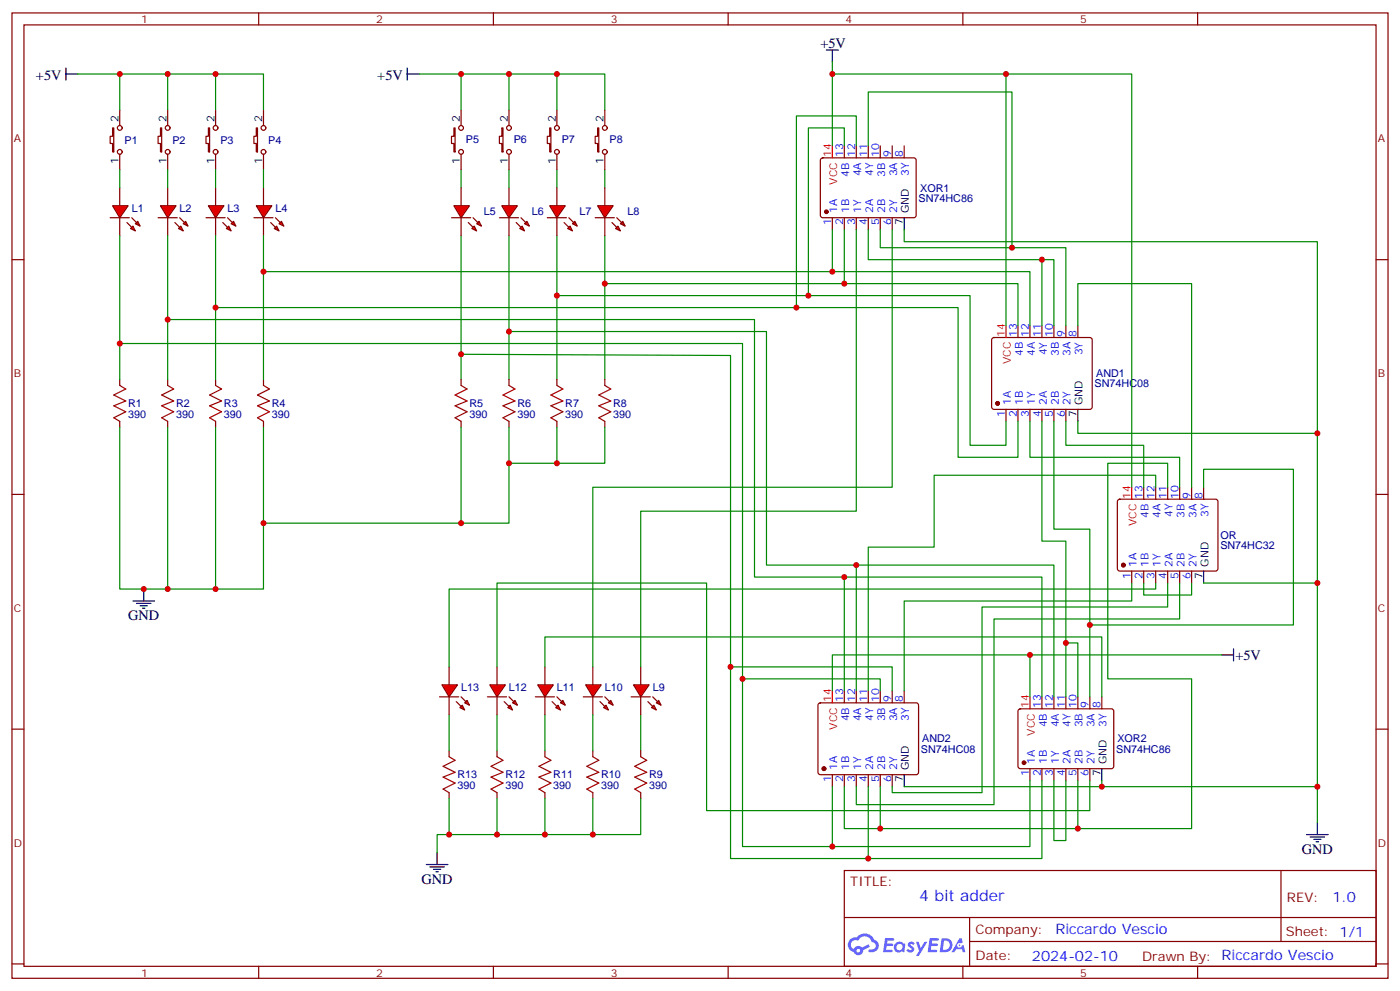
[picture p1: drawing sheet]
<svg xmlns="http://www.w3.org/2000/svg" width="412mm" height="292mm" viewBox="0 0 412 292" stroke-linecap="round" stroke-linejoin="round" font-family="sans-serif">
<g fill="none" stroke="#870000" stroke-width=".35">
<path d="M3.5 3.8h405.4v284.3h-405.4zM7.1 7.3h398.2v277.3h-398.2zM76.2 3.8v3.5M145.3 3.8v3.5M214.5 3.8v3.5M283.6 3.8v3.5M352.8 3.8v3.5M3.5 76.5h3.6M405.3 76.5h3.6M3.5 145.6h3.6M405.3 145.6h3.6M3.5 214.8h3.6"/>
<path d="M405.3 214.8h3.6M248.7 256.4h156.6v28.2h-156.6zM377.3 256.4v20.9M248.7 270.2h156.5M285.6 277.3h119.6M285.6 270.2v14.2M3.5 283.9h3.6M76.2 284.6v3.5M145.3 284.6v3.5M214.5 284.6v3.5M283.6 284.6v3.5M352.8 284.6v3.5"/>
<path d="M405.3 283.9h3.6"/>
</g>
<g fill="#5487ff">
<path d="M267.7 277.6a1.22 1.22 0 0 1 1.7 .2l-.4 .6a.47 .47 0 0 0-.3-.4 .47 .47 0 0 0-.5 .2l.1 .2a1.14 1.14 0 0 1 .8 1.8 1.14 1.14 0 0 1-1.9 0l-.2-.2 .5-.6 .7 .5a.29 .29 0 0 0 .3-.3 .29 .29 0 0 0-.2-.3 1.04 1.04 0 0 1-.6-1.7z"/>
<path d="M260.7 276.3h2.4l.3 .2-.2 .5-1.8 .1-.1 .8h1.5l.3 .4-.3 .4h-1.6l-.2 1.1h1.7l.2 .3-.2 .3-2.6 .1z"/>
<path d="M273.8 276.3h2.4l.3 .2-.1 .5-1.8 .1-.2 .8h1.6l.3 .4-.4 .4h-1.6l-.1 1.1h1.7l.2 .3-.2 .3-2.6 .1z"/>
<path d="M282.6 276.3h.7l.3 1.3-.6 .3a.69 .69 0 0 0-1 .3 .69 .69 0 0 0 .4 .9 .69 .69 0 0 0 .9-.6l.5-.2 .6 2.2h-.8l-.2-.9h-1.8l-.5 .9h-.8z"/>
<path d="M269.8 277.4h.8l.6 1.8 1.1-1.8h.9l-2.6 4.2h-.8l.9-1.5z"/>
<path d="M277.4 276.3l-.6 4.2h1.3a2.11 2.11 0 0 0 2.5-2.1 2.11 2.11 0 0 0-2.5-2.1zM278.1 277.1a1.39 1.39 0 0 1 1.7 1.4 1.39 1.39 0 0 1-1.8 1.3h-.3z"/>
<path d="M263.7 277.9a1.54 1.54 0 0 0-.1 2.2 1.54 1.54 0 0 0 2.2 .1l.6 .3 .3-2.3-.2-.3h-.4a1.49 1.49 0 0 0-2.4 0zM264 278.9a.94 .94 0 0 1 1.8 0 .94 .94 0 0 1-1.8 0z"/>
<path d="M250.4 276.7a2.18 2.18 0 0 0 1.1 3.7 1.44 1.44 0 0 0 1.6 .9 1.44 1.44 0 0 0 1.2-1.4l2-1.1-.5-.7-1.9 1a1.47 1.47 0 0 0-2.4 .4 1.39 1.39 0 0 1-.7-1.9 1.39 1.39 0 0 1 2-.5 2.12 2.12 0 0 1 2.2-1.3 2.12 2.12 0 0 1 1.9 1.7 1.14 1.14 0 0 1 1.1 1.4 1.14 1.14 0 0 1-1.7 .7 .43 .43 0 0 0-.5 .4 .43 .43 0 0 0 .4 .5 1.98 1.98 0 0 0 2.5-1.2 1.98 1.98 0 0 0-1.2-2.6 3.1 3.1 0 0 0-5.3-.6l-.9 .1zM252.3 280a.55 .55 0 0 1 1.1 0 .55 .55 0 0 1-1.1 0z"/>
<circle cx="282.6" cy="278.4" r=".26"/>
</g>
<g fill="none" stroke="#870000" stroke-width=".35">
<path d="M33.2 37.7h.3v7h-.3v-2.4h-.7v-2.2h.7zM35.3 32.4v4.6M47.3 37.7h.3v7h-.3v-2.4h-.7v-2.2h.7zM49.4 32.4v4.6M61.4 37.7h.3v7h-.3v-2.4h-.7v-2.2h.7zM63.5 32.4v4.6M75.5 37.7h.3v7h-.3v-2.4h-.7v-2.2h.7zM77.6 32.4v4.6M35.3 45.4v4.6M49.4 45.4v4.6M63.5 45.4v4.6M77.6 45.4v4.6"/>
<path d="M241.9 46.7l.5-.2 27 .1 .5 .6-.1 16.5-.6 .4h-27.1l-.4-.7v-16.2zM248.7 43v3.5M252.2 43v3.5M255.8 43v3.5M259.3 43v3.5M262.8 43v3.5M266.3 43v3.5M245.2 64.1v3.6M248.7 64.1v3.6M252.2 64.1v3.6M255.8 64.1v3.6M259.3 64.1v3.6"/>
<path d="M262.8 64.1v3.6M300.1 209l.5-.2h27.1l.4 .7-.1 16.5-.6 .4-27.1-.1-.4-.6v-16.2zM306.9 205.2v3.6M310.4 205.2v3.6M314 205.2v3.6M317.5 205.2v3.6M321 205.2v3.6M324.6 205.2v3.6M303.4 226.4v3.5M306.9 226.4v3.5M310.4 226.4v3.5M314 226.4v3.5"/>
<path d="M317.5 226.4v3.5M321 226.4v3.5"/>
<circle cx="35.3" cy="37.7" r=".71"/>
<circle cx="49.4" cy="37.7" r=".71"/>
<circle cx="63.5" cy="37.7" r=".71"/>
<circle cx="77.6" cy="37.7" r=".71"/>
<circle cx="35.3" cy="44.7" r=".71"/>
<circle cx="49.4" cy="44.7" r=".71"/>
<circle cx="63.5" cy="44.7" r=".71"/>
<circle cx="77.6" cy="44.7" r=".71"/>
</g>
<g fill="#870000" stroke="#870000" stroke-width=".35">
<circle cx="243.4" cy="62.4" r=".53"/>
<circle cx="301.6" cy="224.6" r=".53"/>
</g>
<path d="M19.4 21.8h3.5M19.4 20v3.6M266.3 64.1v3.6M324.6 226.4v3.5" fill="none" stroke="#000" stroke-width=".35"/>
<path d="M245.2 43v3.5M303.4 205.2v3.6" fill="none" stroke="#f00" stroke-width=".35"/>
<path d="M22.9 21.8h54.7v10.6M35.3 21.8v10.6M49.4 21.8v10.6M63.5 21.8v10.6" fill="none" stroke="#008700" stroke-width=".35"/>
<g fill="#f00" stroke="#870000" stroke-width=".35">
<path d="M33.2 60.6h4.5l-2.4 3.5z"/>
<path d="M32.5 64.1h5.6z"/>
</g>
<g fill="#870000" stroke="#870000" stroke-width=".35">
<path d="M38.8 64.1l1.4 1.4z"/>
<path d="M37.4 65.5l1.4 1.5z"/>
</g>
<g fill="#f00" stroke="#870000" stroke-width=".35">
<path d="M39.9 65.9l.7-.7 .7 1.4z"/>
<path d="M38.5 67.3l.7-.7 .7 1.4z"/>
</g>
<path d="M35.3 55.3v5.3M35.3 64.1v5.3" fill="none" stroke="#870000" stroke-width=".35"/>
<g fill="#f00" stroke="#870000" stroke-width=".35">
<path d="M47.3 60.6h4.6l-2.5 3.5z"/>
<path d="M46.6 64.1h5.6z"/>
</g>
<g fill="#870000" stroke="#870000" stroke-width=".35">
<path d="M52.9 64.1l1.4 1.4z"/>
<path d="M51.5 65.5l1.4 1.5z"/>
</g>
<g fill="#f00" stroke="#870000" stroke-width=".35">
<path d="M54 65.9l.7-.7 .7 1.4z"/>
<path d="M52.6 67.3l.7-.7 .7 1.4z"/>
</g>
<path d="M49.4 55.3v5.3M49.4 64.1v5.3" fill="none" stroke="#870000" stroke-width=".35"/>
<g fill="#f00" stroke="#870000" stroke-width=".35">
<path d="M61.4 60.6h4.6l-2.5 3.5z"/>
<path d="M60.7 64.1h5.6z"/>
</g>
<g fill="#870000" stroke="#870000" stroke-width=".35">
<path d="M67 64.1l1.4 1.4z"/>
<path d="M65.6 65.5l1.4 1.5z"/>
</g>
<g fill="#f00" stroke="#870000" stroke-width=".35">
<path d="M68.1 65.9l.7-.7 .7 1.4z"/>
<path d="M66.7 67.3l.7-.7 .7 1.4z"/>
</g>
<path d="M63.5 55.3v5.3M63.5 64.1v5.3" fill="none" stroke="#870000" stroke-width=".35"/>
<g fill="#f00" stroke="#870000" stroke-width=".35">
<path d="M75.5 60.6h4.6l-2.5 3.5z"/>
<path d="M74.8 64.1h5.6z"/>
</g>
<g fill="#870000" stroke="#870000" stroke-width=".35">
<path d="M81.1 64.1l1.4 1.4z"/>
<path d="M79.7 65.5l1.4 1.5z"/>
</g>
<g fill="#f00" stroke="#870000" stroke-width=".35">
<path d="M82.2 65.9l.7-.7 .7 1.4z"/>
<path d="M80.8 67.3l.7-.7 .7 1.4z"/>
</g>
<g fill="none" stroke="#870000" stroke-width=".35">
<path d="M77.6 55.3v5.3M77.6 64.1v5.3M292.3 99.6l.5-.2h28.2l.5 .2 .2 .5v20l-.7 .5-28.5-.1-.4-.6v-19.8zM299.9 95.9v3.5M303.4 95.9v3.5M306.9 95.9v3.5M310.4 95.9v3.5M314 95.9v3.5M317.5 95.9v3.5M35.3 111.8v1.7M49.4 111.8v1.7M63.5 111.8v1.7"/>
<path d="M77.6 111.8v1.7M135.8 111.8v1.7M149.9 111.8v1.7M164 111.8v1.7M178.2 111.8v1.7M35.3 124.1v1.8M49.4 124.1v1.8M63.5 124.1v1.8M77.6 124.1v1.8M135.8 124.1v1.8M149.9 124.1v1.8M164 124.1v1.8"/>
<path d="M178.2 124.1v1.8M296.3 120.6v3.5M299.9 120.6v3.5M303.4 120.6v3.5M306.9 120.6v3.5M310.4 120.6v3.5M314 120.6v3.5M241.2 207.2l.5-.2h28.2l.5 .2 .2 .5-.1 20-.6 .5-28.5-.1-.5-.6v-19.8zM248.7 203.5v3.5M252.2 203.5v3.5M255.8 203.5v3.5M259.3 203.5v3.5"/>
<path d="M262.8 203.5v3.5M266.3 203.5v3.5M245.2 228.2v3.5M248.7 228.2v3.5M252.2 228.2v3.5M255.8 228.2v3.5M259.3 228.2v3.5M262.8 228.2v3.5"/>
</g>
<g fill="none" stroke="#008700" stroke-width=".35">
<path d="M35.3 50v5.3M49.4 50v5.3M63.5 50v5.3M77.6 50v5.3M135.8 50v5.3M149.9 50v5.3M164 50v5.3M178.2 50v5.3M35.3 69.4v42.4M49.4 69.4v42.4M63.5 69.4v42.4M77.6 69.4v42.4"/>
<path d="M135.8 69.4v42.4M149.9 69.4v42.4M164 69.4v42.4M178.2 69.4v42.4"/>
</g>
<path d="M35.3 113.5l1.7 1.1-3.5 1.7 3.5 1.8-3.5 1.4 3.5 1.8-3.5 1.7 1.8 1.1M49.4 113.5l1.8 1.1-3.6 1.7 3.6 1.8-3.6 1.4 3.6 1.8-3.6 1.7 1.8 1.1M63.5 113.5l1.8 1.1-3.6 1.7 3.6 1.8-3.6 1.4 3.6 1.8-3.6 1.7 1.8 1.1M77.6 113.5l1.8 1.1-3.6 1.7 3.6 1.8-3.6 1.4 3.6 1.8-3.6 1.7 1.8 1.1M135.8 113.5l1.8 1.1-3.5 1.7 3.5 1.8-3.5 1.4 3.5 1.8-3.5 1.7 1.7 1.1M149.9 113.5l1.8 1.1-3.5 1.7 3.5 1.8-3.5 1.4 3.5 1.8-3.5 1.7 1.7 1.1M164 113.5l1.8 1.1-3.5 1.7 3.5 1.8-3.5 1.4 3.5 1.8-3.5 1.7 1.7 1.1M178.2 113.5l1.7 1.1-3.5 1.7 3.5 1.8-3.5 1.4 3.5 1.8-3.5 1.7 1.8 1.1" fill="none" stroke="#a10000" stroke-width=".35"/>
<path d="M317.5 120.6v3.5M266.3 228.2v3.5M125.6 254.6h6.3M126.6 255.3h4.3M127.7 256h2.1M128.4 256.8h.7M128.8 251.1v3.5" fill="none" stroke="#000" stroke-width=".35"/>
<g fill="#870000" stroke="#870000" stroke-width=".35">
<circle cx="293.9" cy="118.8" r=".53"/>
<circle cx="242.7" cy="226.4" r=".53"/>
</g>
<path d="M296.3 95.9v3.5M245.2 203.5v3.5" fill="none" stroke="#f00" stroke-width=".35"/>
<g fill="#f00" stroke="#870000" stroke-width=".35">
<path d="M176 60.6h4.6l-2.4 3.5z"/>
<path d="M175.3 64.1h5.7z"/>
</g>
<g fill="#870000" stroke="#870000" stroke-width=".35">
<path d="M181.7 64.1l1.4 1.4z"/>
<path d="M180.3 65.5l1.4 1.5z"/>
</g>
<g fill="#f00" stroke="#870000" stroke-width=".35">
<path d="M182.7 65.9l.7-.7 .7 1.4z"/>
<path d="M181.3 67.3l.7-.7 .7 1.4z"/>
</g>
<path d="M178.2 55.3v5.3M178.2 64.1v5.3" fill="none" stroke="#870000" stroke-width=".35"/>
<g fill="#f00" stroke="#870000" stroke-width=".35">
<path d="M161.9 60.6h4.6l-2.5 3.5z"/>
<path d="M161.2 64.1h5.7z"/>
</g>
<g fill="#870000" stroke="#870000" stroke-width=".35">
<path d="M167.6 64.1l1.4 1.4z"/>
<path d="M166.2 65.5l1.4 1.5z"/>
</g>
<g fill="#f00" stroke="#870000" stroke-width=".35">
<path d="M168.6 65.9l.7-.7 .7 1.4z"/>
<path d="M167.2 67.3l.7-.7 .7 1.4z"/>
</g>
<path d="M164 55.3v5.3M164 64.1v5.3" fill="none" stroke="#870000" stroke-width=".35"/>
<g fill="#f00" stroke="#870000" stroke-width=".35">
<path d="M147.8 60.6h4.6l-2.5 3.5z"/>
<path d="M147.1 64.1h5.7z"/>
</g>
<g fill="#870000" stroke="#870000" stroke-width=".35">
<path d="M153.5 64.1l1.4 1.4z"/>
<path d="M152 65.5l1.5 1.5z"/>
</g>
<g fill="#f00" stroke="#870000" stroke-width=".35">
<path d="M154.5 65.9l.7-.7 .7 1.4z"/>
<path d="M153.1 67.3l.7-.7 .7 1.4z"/>
</g>
<path d="M149.9 55.3v5.3M149.9 64.1v5.3" fill="none" stroke="#870000" stroke-width=".35"/>
<g fill="#f00" stroke="#870000" stroke-width=".35">
<path d="M133.7 60.6h4.6l-2.5 3.5z"/>
<path d="M133 64.1h5.6z"/>
</g>
<g fill="#870000" stroke="#870000" stroke-width=".35">
<path d="M139.3 64.1l1.5 1.4z"/>
<path d="M137.9 65.5l1.4 1.5z"/>
</g>
<g fill="#f00" stroke="#870000" stroke-width=".35">
<path d="M140.4 65.9l.7-.7 .7 1.4z"/>
<path d="M139 67.3l.7-.7 .7 1.4z"/>
</g>
<g fill="none" stroke="#870000" stroke-width=".35">
<path d="M133.7 37.7h.4v7h-.4v-2.4h-.7v-2.2h.7zM135.8 32.4v4.6M147.8 37.7h.4v7h-.4v-2.4h-.7v-2.2h.7zM149.9 32.4v4.6M161.9 37.7h.4v7h-.4v-2.4h-.7v-2.2h.7zM164 32.4v4.6M176 37.7h.4v7h-.4v-2.4h-.7v-2.2h.7zM178.2 32.4v4.6M135.8 45.4v4.6M135.8 55.3v5.3M149.9 45.4v4.6M164 45.4v4.6"/>
<path d="M178.2 45.4v4.6M135.8 64.1v5.3"/>
<circle cx="135.8" cy="37.7" r=".71"/>
<circle cx="149.9" cy="37.7" r=".71"/>
<circle cx="164" cy="37.7" r=".71"/>
<circle cx="178.2" cy="37.7" r=".71"/>
<circle cx="135.8" cy="44.7" r=".71"/>
<circle cx="149.9" cy="44.7" r=".71"/>
<circle cx="164" cy="44.7" r=".71"/>
<circle cx="178.2" cy="44.7" r=".71"/>
</g>
<path d="M123.5 21.8h54.7v10.6M135.8 21.8v10.6M149.9 21.8v10.6M164 21.8v10.6" fill="none" stroke="#008700" stroke-width=".35"/>
<path d="M119.9 21.8h3.6M119.9 20v3.6" fill="none" stroke="#000" stroke-width=".35"/>
<g fill="#f00" stroke="#870000" stroke-width=".35">
<path d="M130.2 201.7h4.6l-2.5 3.5z"/>
<path d="M129.5 205.2h5.6z"/>
</g>
<g fill="#870000" stroke="#870000" stroke-width=".35">
<path d="M135.8 205.2l1.4 1.5z"/>
<path d="M134.4 206.7l1.4 1.4z"/>
</g>
<g fill="#f00" stroke="#870000" stroke-width=".35">
<path d="M136.9 207l.7-.7 .7 1.4z"/>
<path d="M135.5 208.4l.7-.7 .7 1.4z"/>
</g>
<path d="M132.3 196.4v5.3M132.3 205.2v5.3" fill="none" stroke="#870000" stroke-width=".35"/>
<g fill="#f00" stroke="#870000" stroke-width=".35">
<path d="M144.3 201.7h4.6l-2.5 3.5z"/>
<path d="M143.6 205.2h5.6z"/>
</g>
<g fill="#870000" stroke="#870000" stroke-width=".35">
<path d="M149.9 205.2l1.4 1.5z"/>
<path d="M148.5 206.7l1.4 1.4z"/>
</g>
<g fill="#f00" stroke="#870000" stroke-width=".35">
<path d="M151 207l.7-.7 .7 1.4z"/>
<path d="M149.6 208.4l.7-.7 .7 1.4z"/>
</g>
<path d="M146.4 196.4v5.3M146.4 205.2v5.3" fill="none" stroke="#870000" stroke-width=".35"/>
<g fill="#f00" stroke="#870000" stroke-width=".35">
<path d="M158.4 201.7h4.6l-2.5 3.5z"/>
<path d="M157.7 205.2h5.6z"/>
</g>
<g fill="#870000" stroke="#870000" stroke-width=".35">
<path d="M164 205.2l1.5 1.5z"/>
<path d="M162.6 206.7l1.4 1.4z"/>
</g>
<g fill="#f00" stroke="#870000" stroke-width=".35">
<path d="M165.1 207l.7-.7 .7 1.4z"/>
<path d="M163.7 208.4l.7-.7 .7 1.4z"/>
</g>
<path d="M160.5 196.4v5.3M160.5 205.2v5.3" fill="none" stroke="#870000" stroke-width=".35"/>
<g fill="#f00" stroke="#870000" stroke-width=".35">
<path d="M172.5 201.7h4.6l-2.5 3.5z"/>
<path d="M171.8 205.2h5.6z"/>
</g>
<g fill="#870000" stroke="#870000" stroke-width=".35">
<path d="M178.2 205.2l1.4 1.5z"/>
<path d="M176.7 206.7l1.5 1.4z"/>
</g>
<g fill="#f00" stroke="#870000" stroke-width=".35">
<path d="M179.2 207l.7-.7 .7 1.4z"/>
<path d="M177.8 208.4l.7-.7 .7 1.4z"/>
</g>
<path d="M174.6 196.4v5.3M174.6 205.2v5.3M132.3 221.1v1.8M132.3 233.5v1.7M146.4 221.1v1.8M146.4 233.5v1.7M160.5 221.1v1.8M160.5 233.5v1.7M174.6 221.1v1.8M174.6 233.5v1.7M188.7 221.1v1.8M188.7 233.5v1.7" fill="none" stroke="#870000" stroke-width=".35"/>
<path d="M132.3 222.9l1.8 1-3.6 1.8 3.6 1.8-3.6 1.4 3.6 1.7-3.6 1.8 1.8 1.1M146.4 222.9l1.8 1-3.6 1.8 3.6 1.8-3.6 1.4 3.6 1.7-3.6 1.8 1.8 1.1M160.5 222.9l1.8 1-3.6 1.8 3.6 1.8-3.6 1.4 3.6 1.7-3.6 1.8 1.8 1.1M174.6 222.9l1.8 1-3.5 1.8 3.5 1.8-3.5 1.4 3.5 1.7-3.5 1.8 1.7 1.1M188.7 222.9l1.8 1-3.5 1.8 3.5 1.8-3.5 1.4 3.5 1.7-3.5 1.8 1.7 1.1" fill="none" stroke="#a10000" stroke-width=".35"/>
<path d="M132.3 210.5v10.6M146.4 210.5v10.6M160.5 210.5v10.6M174.6 210.5v10.6M188.7 210.5v10.6" fill="none" stroke="#008700" stroke-width=".35"/>
<g fill="#f00" stroke="#870000" stroke-width=".35">
<path d="M186.6 201.7h4.6l-2.5 3.5z"/>
<path d="M185.9 205.2h5.7z"/>
</g>
<g fill="#870000" stroke="#870000" stroke-width=".35">
<path d="M192.3 205.2l1.4 1.5z"/>
<path d="M190.9 206.7l1.4 1.4z"/>
</g>
<g fill="#f00" stroke="#870000" stroke-width=".35">
<path d="M193.3 207l.7-.7 .7 1.4z"/>
<path d="M192.6 207.7l.7 1.4-1.4-.7z"/>
</g>
<g fill="none" stroke="#870000" stroke-width=".35">
<path d="M329.4 147.2l.4-.2h28.3l.5 .2 .2 .5-.1 20.1-.6 .4-28.5-.1-.5-.6v-19.8zM336.9 143.5v3.5M340.4 143.5v3.5M344 143.5v3.5M347.5 143.5v3.5M351 143.5v3.5M354.5 143.5v3.5M333.4 168.2v3.5M336.9 168.2v3.5M340.4 168.2v3.5M344 168.2v3.5M347.5 168.2v3.5"/>
<path d="M351 168.2v3.5M188.7 196.4v5.3M188.7 205.2v5.3"/>
</g>
<g fill="none" stroke="#008700" stroke-width=".35">
<path d="M245.2 18.3v24.7M245.2 21.8h51.1v74.1M296.3 21.8h37.1v121.7M248.7 43v-5.3h-10.6v49.4h-74.1M252.2 43v-8.9h-17.6v56.5h-171.1M255.8 43v-15.9h42.3v45.9h-38.8v-5.3M245.2 67.7v12.3h-167.6M248.7 67.7v15.8h-70.5M252.2 67.7v82.9h-63.5v45.8M255.8 67.7v8.8h51.1v19.4M262.8 67.7v75.8h-88.2v52.9M266.3 67.7v3.5h121.8v171.1"/>
<path d="M298.1 73h15.9v22.9M306.9 76.5h3.5v19.4M49.4 94.1h172.8v75.9h84.7v35.2M149.9 97.6h75.9v68.8h84.6v38.8M234.6 90.6h47.6v44.1h17.7v-10.6M238.1 87.1h47.7v44.1h10.5v-7.1M245.2 80h58.2v15.9M248.7 83.5h51.2v12.4M317.5 95.9v-12.4h33.5v60M35.3 101.2h183.4v148.1h84.7v-19.4M135.8 104.4l79.4 .3v148.2h91.7v-23M35.3 125.9v47.6h14.1v-47.6"/>
<path d="M63.5 125.9v47.6h-14.1M77.6 125.9v47.6h-14.1M135.8 125.9v28.2h-58.2M149.9 125.9v28.2h-14.1M164 125.9v10.6M178.2 125.9v10.6h-28.3M303.4 124.1v10.6h44.1v8.8M306.9 124.1v35.3h7.1v30M310.4 124.1v31.8h10.6v28.2M314 124.1v7.1h22.9v12.3M317.5 124.1v3.5h70.6M340.4 143.5v-3.5h-65.2v21.1h-19.4v42.4"/>
<path d="M344 143.5v-7h-17.7v63.5h24.7v44.1h-33.5v-14.2M354.5 143.5v-5.3h26.5v45.9h-60v21.1M248.7 170v33.5M252.2 166.4v37.1M333.4 171.7v5.3h-67.1v26.5M336.9 171.7v3.6h14.1v-3.6M340.4 171.7v1.8h-208.1v22.9M344 171.7v7.1h-54.7v54.7h-26.5v-1.8M347.5 171.7v10.6h-54.7v54.7h-40.6v-5.3M354.5 171.7h33.6M146.4 196.4v-24.7h61.7v67.1h112.9v-8.9M160.5 196.4v-8.8h164.1v17.6"/>
<path d="M215.2 196.4h47.6v7.1M218.7 200h40.6v3.5M303.4 192.9v12.3M359.8 192.9h-114.6v10.6M314 205.2v-15.8h3.5v15.8M132.3 235.2v10.6M146.4 235.2v10.6M160.5 235.2v10.6M174.6 235.2v10.6M188.7 235.2v10.6h-59.9v5.3M245.2 231.7v17.6M248.7 231.7v12.4h10.6"/>
<path d="M255.8 231.7v21.2M259.3 231.7v12.4h58.2M266.3 231.7h58.3M310.4 229.9v17.7h3.6v-17.7M324.6 229.9v1.8h63.5"/>
</g>
<circle cx="330.9" cy="166.4" r=".53" fill="#870000" stroke="#870000" stroke-width=".35"/>
<g fill="none" stroke="#000" stroke-width=".35">
<path d="M243.4 14.7h3.5M245.2 14.7v3.6M39.2 177h6.3M40.2 177.7h4.2M41.3 178.4h2.1M42 179.1h.7M42.3 173.5v3.5M354.5 168.2v3.5M359.8 192.9h3.6M363.4 191.1v3.6M384.9 245.8h6.3M385.9 246.5h4.3"/>
<path d="M387 247.2h2.1M387.7 247.9h.7M388.1 242.3v3.5"/>
</g>
<path d="M333.4 143.5v3.5" fill="none" stroke="#f00" stroke-width=".35"/>
<g fill="#c00">
<circle cx="63.5" cy="21.8" r=".88"/>
<circle cx="49.4" cy="21.8" r=".88"/>
<circle cx="35.3" cy="21.8" r=".88"/>
<circle cx="164" cy="21.8" r=".88"/>
<circle cx="149.9" cy="21.8" r=".88"/>
<circle cx="135.8" cy="21.8" r=".88"/>
<circle cx="132.3" cy="245.8" r=".88"/>
<circle cx="146.4" cy="245.8" r=".88"/>
<circle cx="160.5" cy="245.8" r=".88"/>
<circle cx="174.6" cy="245.8" r=".88"/>
<circle cx="77.6" cy="80" r=".88"/>
<circle cx="178.2" cy="83.5" r=".88"/>
<circle cx="248.7" cy="83.5" r=".88"/>
<circle cx="245.2" cy="80" r=".88"/>
<circle cx="164" cy="87.1" r=".88"/>
<circle cx="63.5" cy="90.6" r=".88"/>
<circle cx="306.9" cy="76.5" r=".88"/>
<circle cx="298.1" cy="73" r=".88"/>
<circle cx="234.6" cy="90.6" r=".88"/>
<circle cx="238.1" cy="87.1" r=".88"/>
<circle cx="49.4" cy="94.1" r=".88"/>
<circle cx="149.9" cy="97.6" r=".88"/>
<circle cx="314" cy="189.4" r=".88"/>
<circle cx="321" cy="184.1" r=".88"/>
<circle cx="35.3" cy="101.2" r=".88"/>
<circle cx="317.5" cy="244.1" r=".88"/>
<circle cx="135.8" cy="104.4" r=".88"/>
<circle cx="255.8" cy="252.9" r=".88"/>
<circle cx="245.2" cy="249.3" r=".88"/>
<circle cx="259.3" cy="244.1" r=".88"/>
<circle cx="218.7" cy="200" r=".88"/>
<circle cx="215.2" cy="196.4" r=".88"/>
<circle cx="252.2" cy="166.4" r=".88"/>
<circle cx="248.7" cy="170" r=".88"/>
<circle cx="42.3" cy="173.5" r=".88"/>
<circle cx="49.4" cy="173.5" r=".88"/>
<circle cx="63.5" cy="173.5" r=".88"/>
<circle cx="77.6" cy="154.1" r=".88"/>
<circle cx="135.8" cy="154.1" r=".88"/>
<circle cx="149.9" cy="136.5" r=".88"/>
<circle cx="164" cy="136.5" r=".88"/>
<circle cx="388.1" cy="127.6" r=".88"/>
<circle cx="388.1" cy="171.7" r=".88"/>
<circle cx="388.1" cy="231.7" r=".88"/>
<circle cx="324.6" cy="231.7" r=".88"/>
<circle cx="245.2" cy="21.8" r=".88"/>
<circle cx="296.3" cy="21.8" r=".88"/>
<circle cx="303.4" cy="192.9" r=".88"/>
</g>
<text font-size="4.6" fill="#00f" x="270.8" y="265.4">4 bit adder</text>
<g font-size="4.2">
<text x="241.7" y="14">+5V</text>
<text x="10.6" y="23.6">+5V</text>
<text x="111.1" y="23.6">+5V</text>
<text x="37.7" y="182.7">GND</text>
<text x="363.9" y="194.3">+5V</text>
<text x="383.5" y="251.5">GND</text>
<text x="124.2" y="260.3">GND</text>
</g>
<g font-size="4.2" fill="#00f">
<text x="392.5" y="265.7">1.0</text>
<text x="310.9" y="275.2">Riccardo Vescio</text>
<text x="304" y="283">2024-02-10</text>
</g>
<g font-size="3.9" fill="#800">
<text x="250.5" y="261">TITLE:</text>
<text x="379.1" y="265.7">REV:</text>
<text x="287.4" y="275.2">Company:</text>
<text x="378.7" y="275.8">Sheet: 1/1</text>
<text x="287.4" y="282.9">Date:</text>
<text x="336.4" y="282.9">Drawn By: Riccardo Vescio</text>
</g>
<g font-size="3.2" fill="#800">
<text x="41.6" y="6.8">1</text>
<text x="110.8" y="6.8">2</text>
<text x="179.9" y="6.8">3</text>
<text x="249.1" y="6.8">4</text>
<text x="318.2" y="6.8">5</text>
<text x="4.1" y="41.9">A</text>
<text x="405.9" y="41.9">A</text>
<text x="4.1" y="111.1">B</text>
<text x="405.9" y="111.1">B</text>
<text x="4.1" y="180.2">C</text>
<text x="405.9" y="180.2">C</text>
<text x="4.1" y="249.3">D</text>
<text x="405.9" y="249.3">D</text>
<text x="41.6" y="287.6">1</text>
<text x="110.8" y="287.6">2</text>
<text x="179.9" y="287.6">3</text>
<text x="249.1" y="287.6">4</text>
<text x="318.2" y="287.6">5</text>
</g>
<g font-size="3.2">
<text x="34.9" y="35.9" transform="rotate(-90 34.9 35.9)">2</text>
<text x="49" y="35.9" transform="rotate(-90 49 35.9)">2</text>
<text x="63.1" y="35.9" transform="rotate(-90 63.1 35.9)">2</text>
<text x="77.3" y="35.9" transform="rotate(-90 77.3 35.9)">2</text>
<text x="135.5" y="35.9" transform="rotate(-90 135.5 35.9)">2</text>
<text x="149.6" y="35.9" transform="rotate(-90 149.6 35.9)">2</text>
<text x="163.7" y="35.9" transform="rotate(-90 163.7 35.9)">2</text>
<text x="177.8" y="35.9" transform="rotate(-90 177.8 35.9)">2</text>
<text x="34.9" y="48.2" transform="rotate(-90 34.9 48.2)">1</text>
<text x="49" y="48.2" transform="rotate(-90 49 48.2)">1</text>
<text x="63.1" y="48.2" transform="rotate(-90 63.1 48.2)">1</text>
<text x="77.3" y="48.2" transform="rotate(-90 77.3 48.2)">1</text>
<text x="135.5" y="48.2" transform="rotate(-90 135.5 48.2)">1</text>
<text x="149.6" y="48.2" transform="rotate(-90 149.6 48.2)">1</text>
<text x="163.7" y="48.2" transform="rotate(-90 163.7 48.2)">1</text>
<text x="177.8" y="48.2" transform="rotate(-90 177.8 48.2)">1</text>
<text x="267.8" y="62.8" transform="rotate(-90 267.8 62.8)">GND</text>
<text x="266" y="66.3" transform="rotate(-90 266 66.3)">7</text>
<text x="318.9" y="119.3" transform="rotate(-90 318.9 119.3)">GND</text>
<text x="317.1" y="122.8" transform="rotate(-90 317.1 122.8)">7</text>
<text x="356" y="166.9" transform="rotate(-90 356 166.9)">GND</text>
<text x="354.2" y="170.4" transform="rotate(-90 354.2 170.4)">7</text>
<text x="267.8" y="226.9" transform="rotate(-90 267.8 226.9)">GND</text>
<text x="326" y="225.1" transform="rotate(-90 326 225.1)">GND</text>
<text x="266" y="230.4" transform="rotate(-90 266 230.4)">7</text>
<text x="324.2" y="228.6" transform="rotate(-90 324.2 228.6)">7</text>
</g>
<g font-size="3.2" fill="#000080">
<text x="36.7" y="42.3">P1</text>
<text x="50.8" y="42.3">P2</text>
<text x="64.9" y="42.3">P3</text>
<text x="79" y="42.3">P4</text>
<text x="137.2" y="42.3">P5</text>
<text x="151.3" y="42.3">P6</text>
<text x="165.5" y="42.3">P7</text>
<text x="179.6" y="42.3">P8</text>
<text x="270.6" y="59.4">SN74HC86</text>
<text x="271.1" y="56.5">XOR1</text>
<text x="38.8" y="62.4">L1</text>
<text x="52.9" y="62.4">L2</text>
<text x="67" y="62.4">L3</text>
<text x="81.1" y="62.4">L4</text>
<text x="142.5" y="63.4">L5</text>
<text x="156.6" y="63.4">L6</text>
<text x="170.7" y="63.4">L7</text>
<text x="184.9" y="63.4">L8</text>
<text x="322.9" y="111.2">AND1</text>
<text x="37.8" y="120">R1</text>
<text x="51.9" y="120">R2</text>
<text x="66" y="120">R3</text>
<text x="80.1" y="120">R4</text>
<text x="138.3" y="119.9">R5</text>
<text x="152.4" y="119.9">R6</text>
<text x="166.5" y="119.9">R7</text>
<text x="180.6" y="119.9">R8</text>
<text x="322.4" y="114.1">SN74HC08</text>
<text x="37.7" y="123.1">390</text>
<text x="51.9" y="123.1">390</text>
<text x="66" y="123.1">390</text>
<text x="80.1" y="123.1">390</text>
<text x="138.3" y="123">390</text>
<text x="152.4" y="123">390</text>
<text x="166.5" y="123">390</text>
<text x="180.6" y="123">390</text>
<text x="359.5" y="161.7">SN74HC32</text>
<text x="359.5" y="158.8">OR</text>
<text x="135.8" y="203.5">L13</text>
<text x="149.9" y="203.5">L12</text>
<text x="164" y="203.5">L11</text>
<text x="178.2" y="203.5">L10</text>
<text x="192.3" y="203.5">L9</text>
<text x="271.3" y="221.8">SN74HC08</text>
<text x="271.6" y="218.7">AND2</text>
<text x="328.8" y="221.8">SN74HC86</text>
<text x="329.1" y="218.7">XOR2</text>
<text x="134.8" y="232.4">390</text>
<text x="134.8" y="229.2">R13</text>
<text x="148.9" y="232.4">390</text>
<text x="148.9" y="229.2">R12</text>
<text x="163" y="232.4">390</text>
<text x="163" y="229.2">R11</text>
<text x="177.1" y="232.4">390</text>
<text x="177.1" y="229.2">R10</text>
<text x="191.2" y="232.4">390</text>
<text x="191.2" y="229.2">R9</text>
</g>
<g font-size="3.2" fill="#f00">
<text x="244.8" y="46.3" transform="rotate(-90 244.8 46.3)">14</text>
<text x="246.6" y="54.4" transform="rotate(-90 246.6 54.4)">VCC</text>
<text x="296" y="99.2" transform="rotate(-90 296 99.2)">14</text>
<text x="297.7" y="107.3" transform="rotate(-90 297.7 107.3)">VCC</text>
<text x="333" y="146.9" transform="rotate(-90 333 146.9)">14</text>
<text x="334.8" y="154.9" transform="rotate(-90 334.8 154.9)">VCC</text>
<text x="244.8" y="206.8" transform="rotate(-90 244.8 206.8)">14</text>
<text x="303" y="208.6" transform="rotate(-90 303 208.6)">14</text>
<text x="246.6" y="214.9" transform="rotate(-90 246.6 214.9)">VCC</text>
<text x="304.8" y="216.7" transform="rotate(-90 304.8 216.7)">VCC</text>
</g>
<g font-size="3.2" fill="#00f">
<text x="248.4" y="46.3" transform="rotate(-90 248.4 46.3)">13</text>
<text x="251.9" y="46.3" transform="rotate(-90 251.9 46.3)">12</text>
<text x="255.4" y="46.3" transform="rotate(-90 255.4 46.3)">11</text>
<text x="258.9" y="46.3" transform="rotate(-90 258.9 46.3)">10</text>
<text x="262.5" y="46.3" transform="rotate(-90 262.5 46.3)">9</text>
<text x="266" y="46.3" transform="rotate(-90 266 46.3)">8</text>
<text x="250.1" y="52" transform="rotate(-90 250.1 52)">4B</text>
<text x="253.6" y="52" transform="rotate(-90 253.6 52)">4A</text>
<text x="257.2" y="51.8" transform="rotate(-90 257.2 51.8)">4Y</text>
<text x="260.7" y="52" transform="rotate(-90 260.7 52)">3B</text>
<text x="264.2" y="52" transform="rotate(-90 264.2 52)">3A</text>
<text x="267.8" y="51.8" transform="rotate(-90 267.8 51.8)">3Y</text>
<text x="246.6" y="62.8" transform="rotate(-90 246.6 62.8)">1A</text>
<text x="250.1" y="62.8" transform="rotate(-90 250.1 62.8)">1B</text>
<text x="253.6" y="62.8" transform="rotate(-90 253.6 62.8)">1Y</text>
<text x="257.2" y="62.8" transform="rotate(-90 257.2 62.8)">2A</text>
<text x="260.7" y="62.8" transform="rotate(-90 260.7 62.8)">2B</text>
<text x="264.2" y="62.8" transform="rotate(-90 264.2 62.8)">2Y</text>
<text x="244.8" y="66.3" transform="rotate(-90 244.8 66.3)">1</text>
<text x="248.4" y="66.3" transform="rotate(-90 248.4 66.3)">2</text>
<text x="251.9" y="66.3" transform="rotate(-90 251.9 66.3)">3</text>
<text x="255.4" y="66.3" transform="rotate(-90 255.4 66.3)">4</text>
<text x="258.9" y="66.3" transform="rotate(-90 258.9 66.3)">5</text>
<text x="262.5" y="66.3" transform="rotate(-90 262.5 66.3)">6</text>
<text x="299.5" y="99.2" transform="rotate(-90 299.5 99.2)">13</text>
<text x="303" y="99.2" transform="rotate(-90 303 99.2)">12</text>
<text x="306.6" y="99.2" transform="rotate(-90 306.6 99.2)">11</text>
<text x="310.1" y="99.2" transform="rotate(-90 310.1 99.2)">10</text>
<text x="313.6" y="99.2" transform="rotate(-90 313.6 99.2)">9</text>
<text x="317.1" y="99.2" transform="rotate(-90 317.1 99.2)">8</text>
<text x="301.3" y="104.9" transform="rotate(-90 301.3 104.9)">4B</text>
<text x="304.8" y="104.9" transform="rotate(-90 304.8 104.9)">4A</text>
<text x="308.3" y="104.7" transform="rotate(-90 308.3 104.7)">4Y</text>
<text x="311.9" y="104.9" transform="rotate(-90 311.9 104.9)">3B</text>
<text x="315.4" y="104.9" transform="rotate(-90 315.4 104.9)">3A</text>
<text x="318.9" y="104.7" transform="rotate(-90 318.9 104.7)">3Y</text>
<text x="297.7" y="119.3" transform="rotate(-90 297.7 119.3)">1A</text>
<text x="301.3" y="119.3" transform="rotate(-90 301.3 119.3)">1B</text>
<text x="304.8" y="119.3" transform="rotate(-90 304.8 119.3)">1Y</text>
<text x="308.3" y="119.3" transform="rotate(-90 308.3 119.3)">2A</text>
<text x="311.9" y="119.3" transform="rotate(-90 311.9 119.3)">2B</text>
<text x="315.4" y="119.3" transform="rotate(-90 315.4 119.3)">2Y</text>
<text x="296" y="122.8" transform="rotate(-90 296 122.8)">1</text>
<text x="299.5" y="122.8" transform="rotate(-90 299.5 122.8)">2</text>
<text x="303" y="122.8" transform="rotate(-90 303 122.8)">3</text>
<text x="306.6" y="122.8" transform="rotate(-90 306.6 122.8)">4</text>
<text x="310.1" y="122.8" transform="rotate(-90 310.1 122.8)">5</text>
<text x="313.6" y="122.8" transform="rotate(-90 313.6 122.8)">6</text>
<text x="336.5" y="146.9" transform="rotate(-90 336.5 146.9)">13</text>
<text x="340.1" y="146.9" transform="rotate(-90 340.1 146.9)">12</text>
<text x="343.6" y="146.9" transform="rotate(-90 343.6 146.9)">11</text>
<text x="347.1" y="146.9" transform="rotate(-90 347.1 146.9)">10</text>
<text x="350.7" y="146.9" transform="rotate(-90 350.7 146.9)">9</text>
<text x="354.2" y="146.9" transform="rotate(-90 354.2 146.9)">8</text>
<text x="338.3" y="152.5" transform="rotate(-90 338.3 152.5)">4B</text>
<text x="341.8" y="152.5" transform="rotate(-90 341.8 152.5)">4A</text>
<text x="345.4" y="152.3" transform="rotate(-90 345.4 152.3)">4Y</text>
<text x="348.9" y="152.5" transform="rotate(-90 348.9 152.5)">3B</text>
<text x="352.4" y="152.5" transform="rotate(-90 352.4 152.5)">3A</text>
<text x="356" y="152.3" transform="rotate(-90 356 152.3)">3Y</text>
<text x="334.8" y="166.9" transform="rotate(-90 334.8 166.9)">1A</text>
<text x="338.3" y="166.9" transform="rotate(-90 338.3 166.9)">1B</text>
<text x="341.8" y="166.9" transform="rotate(-90 341.8 166.9)">1Y</text>
<text x="345.4" y="166.9" transform="rotate(-90 345.4 166.9)">2A</text>
<text x="348.9" y="166.9" transform="rotate(-90 348.9 166.9)">2B</text>
<text x="352.4" y="166.9" transform="rotate(-90 352.4 166.9)">2Y</text>
<text x="333" y="170.4" transform="rotate(-90 333 170.4)">1</text>
<text x="336.5" y="170.4" transform="rotate(-90 336.5 170.4)">2</text>
<text x="340.1" y="170.4" transform="rotate(-90 340.1 170.4)">3</text>
<text x="343.6" y="170.4" transform="rotate(-90 343.6 170.4)">4</text>
<text x="347.1" y="170.4" transform="rotate(-90 347.1 170.4)">5</text>
<text x="350.7" y="170.4" transform="rotate(-90 350.7 170.4)">6</text>
<text x="248.4" y="206.8" transform="rotate(-90 248.4 206.8)">13</text>
<text x="251.9" y="206.8" transform="rotate(-90 251.9 206.8)">12</text>
<text x="255.4" y="206.8" transform="rotate(-90 255.4 206.8)">11</text>
<text x="258.9" y="206.8" transform="rotate(-90 258.9 206.8)">10</text>
<text x="262.5" y="206.8" transform="rotate(-90 262.5 206.8)">9</text>
<text x="266" y="206.8" transform="rotate(-90 266 206.8)">8</text>
<text x="306.6" y="208.6" transform="rotate(-90 306.6 208.6)">13</text>
<text x="310.1" y="208.6" transform="rotate(-90 310.1 208.6)">12</text>
<text x="313.6" y="208.6" transform="rotate(-90 313.6 208.6)">11</text>
<text x="317.1" y="208.6" transform="rotate(-90 317.1 208.6)">10</text>
<text x="320.7" y="208.6" transform="rotate(-90 320.7 208.6)">9</text>
<text x="324.2" y="208.6" transform="rotate(-90 324.2 208.6)">8</text>
<text x="250.1" y="212.5" transform="rotate(-90 250.1 212.5)">4B</text>
<text x="253.6" y="212.5" transform="rotate(-90 253.6 212.5)">4A</text>
<text x="257.2" y="212.3" transform="rotate(-90 257.2 212.3)">4Y</text>
<text x="260.7" y="212.5" transform="rotate(-90 260.7 212.5)">3B</text>
<text x="264.2" y="212.5" transform="rotate(-90 264.2 212.5)">3A</text>
<text x="267.8" y="212.3" transform="rotate(-90 267.8 212.3)">3Y</text>
<text x="308.3" y="214.3" transform="rotate(-90 308.3 214.3)">4B</text>
<text x="311.9" y="214.3" transform="rotate(-90 311.9 214.3)">4A</text>
<text x="315.4" y="214" transform="rotate(-90 315.4 214)">4Y</text>
<text x="318.9" y="214.3" transform="rotate(-90 318.9 214.3)">3B</text>
<text x="322.4" y="214.3" transform="rotate(-90 322.4 214.3)">3A</text>
<text x="326" y="214" transform="rotate(-90 326 214)">3Y</text>
<text x="246.6" y="226.9" transform="rotate(-90 246.6 226.9)">1A</text>
<text x="250.1" y="226.9" transform="rotate(-90 250.1 226.9)">1B</text>
<text x="253.6" y="226.9" transform="rotate(-90 253.6 226.9)">1Y</text>
<text x="257.2" y="226.9" transform="rotate(-90 257.2 226.9)">2A</text>
<text x="260.7" y="226.9" transform="rotate(-90 260.7 226.9)">2B</text>
<text x="264.2" y="226.9" transform="rotate(-90 264.2 226.9)">2Y</text>
<text x="304.8" y="225.1" transform="rotate(-90 304.8 225.1)">1A</text>
<text x="308.3" y="225.1" transform="rotate(-90 308.3 225.1)">1B</text>
<text x="311.9" y="225.1" transform="rotate(-90 311.9 225.1)">1Y</text>
<text x="315.4" y="225.1" transform="rotate(-90 315.4 225.1)">2A</text>
<text x="318.9" y="225.1" transform="rotate(-90 318.9 225.1)">2B</text>
<text x="322.4" y="225.1" transform="rotate(-90 322.4 225.1)">2Y</text>
<text x="244.8" y="230.4" transform="rotate(-90 244.8 230.4)">1</text>
<text x="248.4" y="230.4" transform="rotate(-90 248.4 230.4)">2</text>
<text x="251.9" y="230.4" transform="rotate(-90 251.9 230.4)">3</text>
<text x="255.4" y="230.4" transform="rotate(-90 255.4 230.4)">4</text>
<text x="258.9" y="230.4" transform="rotate(-90 258.9 230.4)">5</text>
<text x="262.5" y="230.4" transform="rotate(-90 262.5 230.4)">6</text>
<text x="303" y="228.6" transform="rotate(-90 303 228.6)">1</text>
<text x="306.6" y="228.6" transform="rotate(-90 306.6 228.6)">2</text>
<text x="310.1" y="228.6" transform="rotate(-90 310.1 228.6)">3</text>
<text x="313.6" y="228.6" transform="rotate(-90 313.6 228.6)">4</text>
<text x="317.1" y="228.6" transform="rotate(-90 317.1 228.6)">5</text>
<text x="320.7" y="228.6" transform="rotate(-90 320.7 228.6)">6</text>
</g>
</svg>
